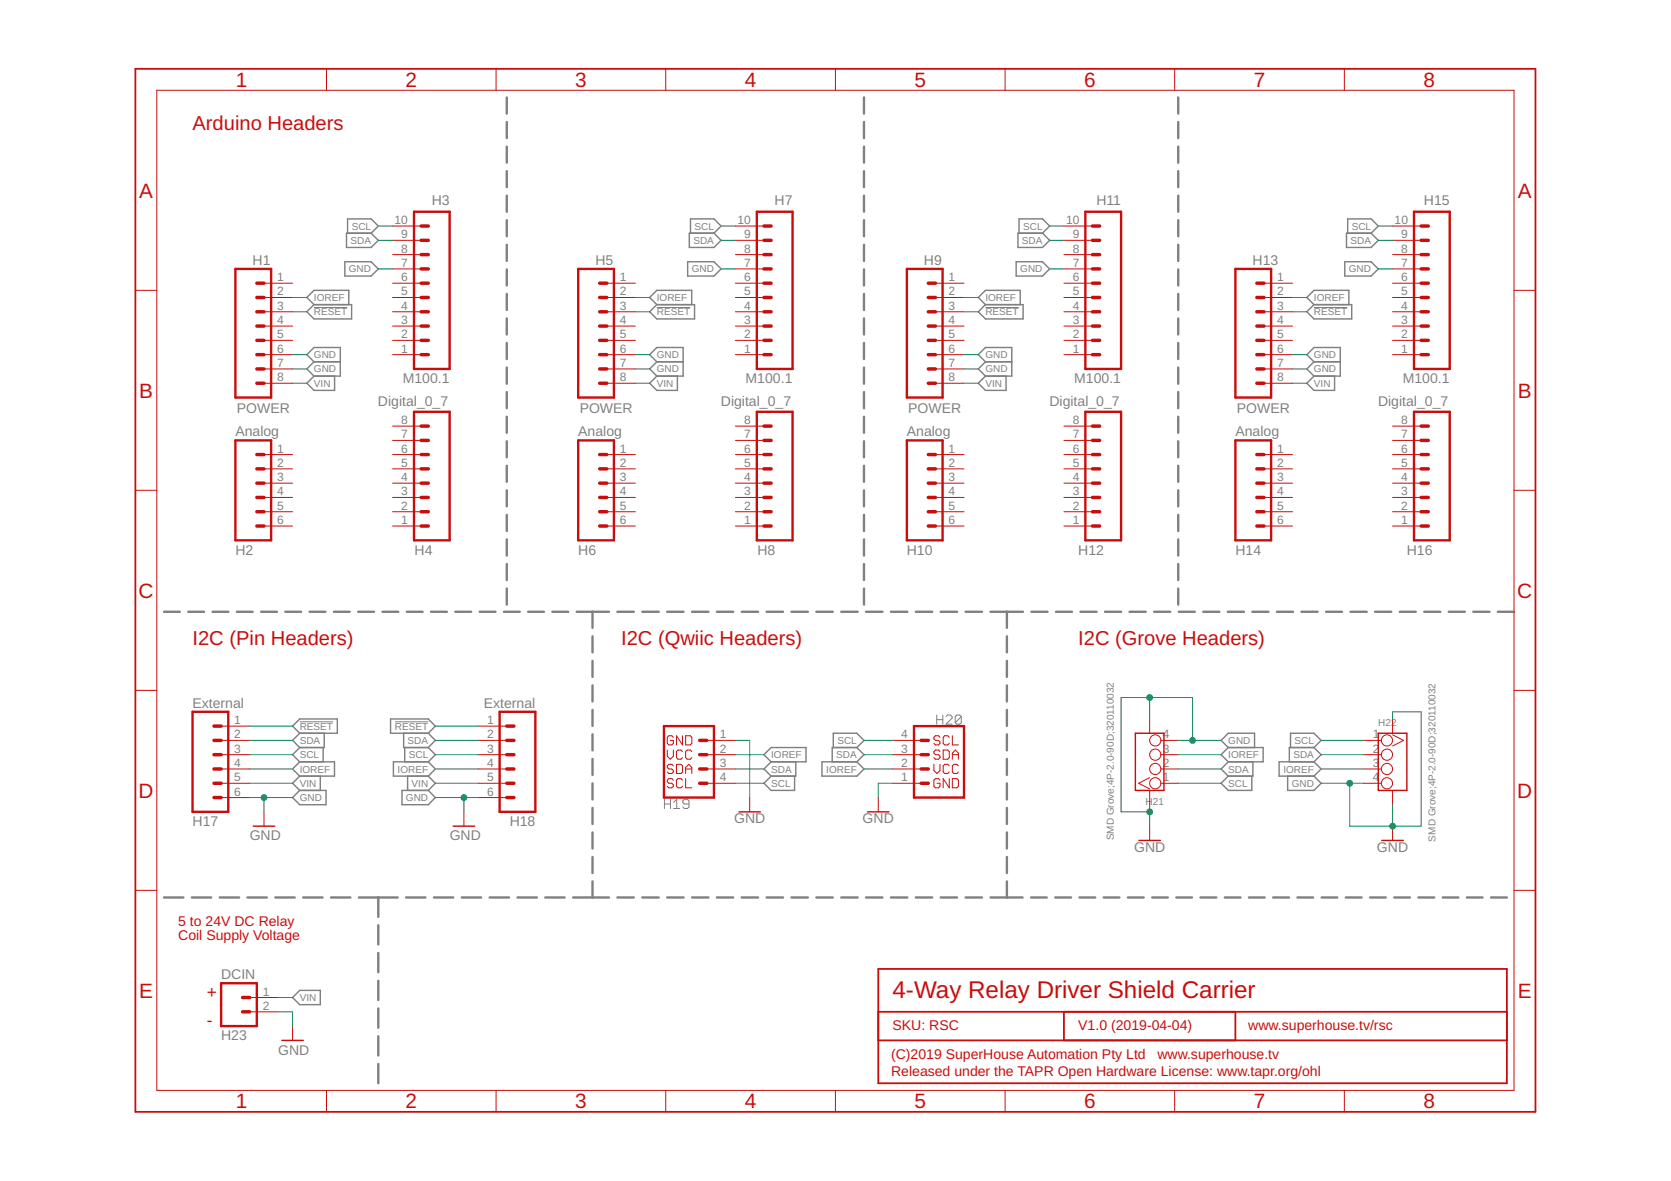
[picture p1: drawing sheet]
<svg xmlns="http://www.w3.org/2000/svg" width="297mm" height="210mm" viewBox="0 0 297 210" stroke-linecap="round" stroke-linejoin="round" font-family="sans-serif">
<g fill="none" stroke="#808080" stroke-width=".42">
<path d="M90.1 17.3v2.9M153.6 17.3v2.9M209.4 17.3v2.9M90.1 21.7v2.9M90.1 26.1v2.8M90.1 30.4v2.9M90.1 34.8v2.8M90.1 39.1v2.9M153.6 21.7v2.9M153.6 26.1v2.8M153.6 30.4v2.9M153.6 34.8v2.8"/>
<path d="M153.6 39.1v2.9M209.4 21.7v2.9M209.4 26.1v2.8M209.4 30.4v2.9M209.4 34.8v2.8M209.4 39.1v2.9M90.1 43.5v2.9M90.1 47.9v2.8M90.1 52.2v2.9M90.1 56.6v2.9M153.6 43.5v2.9M153.6 47.9v2.8"/>
<path d="M153.6 52.2v2.9M153.6 56.6v2.9M209.4 43.5v2.9M209.4 47.9v2.8M209.4 52.2v2.9M209.4 56.6v2.9M90.1 61v2.8M90.1 65.3v2.9M90.1 69.7v2.9M90.1 74.1v2.8M90.1 78.4v2.9M153.6 61v2.8"/>
<path d="M153.6 65.3v2.9M153.6 69.7v2.9M153.6 74.1v2.8M153.6 78.4v2.9M209.4 61v2.8M209.4 65.3v2.9M209.4 69.7v2.9M209.4 74.1v2.8M209.4 78.4v2.9M90.1 82.8v2.8M90.1 87.1v2.9M90.1 91.5v2.9"/>
<path d="M90.1 95.9v2.8M153.6 82.8v2.8M153.6 87.1v2.9M153.6 91.5v2.9M153.6 95.9v2.8M209.4 82.8v2.8M209.4 87.1v2.9M209.4 91.5v2.9M209.4 95.9v2.8M29.1 108.7h2.9M33.5 108.7h2.8M37.8 108.7h2.8"/>
<path d="M42.1 108.7h2.8M46.4 108.7h2.8M50.7 108.7h2.8M55 108.7h2.8M59.4 108.7h2.8M63.7 108.7h2.8M68 108.7h2.8M72.3 108.7h2.8M76.6 108.7h2.8M80.9 108.7h2.9M85.3 108.7h2.8M89.6 108.7h2.8"/>
<path d="M90.1 100.2v2.9M90.1 104.6v2.9M93.9 108.7h2.8M98.2 108.7h2.8M102.5 108.7h5.7M105.3 108.7v2.9M105.3 113.1v2.9M105.3 117.5v2.8M109.7 108.7h3M114.2 108.7h2.9M118.6 108.7h2.9M123 108.7h2.9"/>
<path d="M127.4 108.7h2.9M131.8 108.7h3M136.3 108.7h2.9M140.7 108.7h2.9M145.1 108.7h2.9M149.5 108.7h3M153.6 100.2v2.9M153.6 104.6v2.9M153.9 108.7h3M158.4 108.7h2.9M162.8 108.7h2.9M167.2 108.7h2.9"/>
<path d="M171.6 108.7h3M176.1 108.7h5.7M179 108.7v2.9M179 113.1v2.9M179 117.5v2.8M183.3 108.7h2.9M187.7 108.7h2.9M192.1 108.7h2.8M196.4 108.7h2.9M200.8 108.7h2.9M205.2 108.7h2.8M209.4 100.2v2.9"/>
<path d="M209.4 104.6v2.9M209.5 108.7h2.9M213.9 108.7h2.8M218.2 108.7h2.9M222.6 108.7h2.9M227 108.7h2.8M231.4 108.7h2.8M235.7 108.7h2.9M240.1 108.7h2.9M244.4 108.7h2.9M248.8 108.7h2.9M253.2 108.7h2.8"/>
<path d="M257.5 108.7h2.9M261.9 108.7h2.9M266.3 108.7h2.8M105.3 121.8v2.9M105.3 126.2v2.8M105.3 130.5v2.9M105.3 134.9v2.8M105.3 139.2v2.9M179 121.8v2.9M179 126.2v2.8M179 130.5v2.9M179 134.9v2.8"/>
<path d="M179 139.2v2.9M29.1 159.5h3.5M34.1 159.5h3.4M39.1 159.5h3.4M44 159.5h3.4M48.9 159.5h3.5M53.9 159.5h3.4M58.8 159.5h3.5M63.8 159.5h6.9M67.2 159.5v3.5M72.2 159.5h3.4M77.1 159.5h3.5"/>
<path d="M82.1 159.5h3.4M87 159.5h3.5M92 159.5h3.4M96.9 159.5h3.5M101.9 159.5h6.3M105.3 143.6v2.9M105.3 148v2.8M105.3 152.3v2.9M105.3 156.7v2.8M109.7 159.5h3M114.2 159.5h2.9M118.6 159.5h2.9"/>
<path d="M123 159.5h2.9M127.4 159.5h2.9M131.8 159.5h3M136.3 159.5h2.9M140.7 159.5h2.9M145.1 159.5h2.9M149.5 159.5h3M153.9 159.5h3M158.4 159.5h2.9M162.8 159.5h2.9M167.2 159.5h2.9M171.6 159.5h3"/>
<path d="M176.1 159.5h5.7M179 143.6v2.9M179 148v2.8M179 152.3v2.9M179 156.7v2.8M183.3 159.5h2.8M187.6 159.5h2.8M191.9 159.5h2.8M196.2 159.5h2.8M200.5 159.5h2.8M204.8 159.5h2.8M209.1 159.5h2.8"/>
<path d="M213.4 159.5h2.8M217.7 159.5h2.8M222 159.5h2.8M226.3 159.5h2.8M230.6 159.5h2.8M234.9 159.5h2.8M239.2 159.5h2.8M243.5 159.5h2.8M247.8 159.5h2.8M252.1 159.5h2.9M256.5 159.5h2.7M260.8 159.5h2.7"/>
<path d="M265 159.5h2.9M67.2 164.4v3.5M67.2 169.4v3.4M67.2 174.3v3.4M67.2 179.2v3.5M67.2 184.2v3.4M67.2 189.1v3.4"/>
</g>
<g fill="none" stroke="#808080" stroke-width=".18">
<path d="M55.8 54.7h5.9M116.8 54.7h5.9M175.2 54.7h5.9M233.6 54.7h5.9M53.3 128.3h5.9M70.2 128.3h5.9M166.5 127.1v1.6M166.5 127.9h1.1M167.6 127.1v1.6M168.2 127.4l.2-.3h.6l.2 .3v.2l-1 1.1h1M170.9 127.4v1l-.3 .3h-.5l-.3-.3M170.9 127.4l-.3-.3h-.5l-.3 .3v1"/>
<path d="M170.9 127.4l-1.1 1M118.1 142.1v1.6M118.1 142.9h1.1M119.2 142.1v1.6M119.7 142.6l.6-.5v1.6M119.7 143.7h1.1M122.5 142.9h-.9l-.2-.3v-.3l.2-.2h.6l.3 .2v1.1l-.3 .3h-.6l-.2-.3"/>
</g>
<g fill="none" stroke="#808080" stroke-width=".25">
<path d="M55.8 54.1l-1.3-1.2 1.3-1.3h6.2v2.5M55.8 54.1h6.7v2.6h-6.7l-1.3-1.3zM61.3 46.5h4.7l1.2 1.3-1.2 1.3h-4.7zM61.6 41.4h4.4l1.2 1.3-1.2 1.3h-4.4zM61.8 41.4v-2.5h4.2l1.2 1.3-1.2 1.2M116.8 54.1l-1.3-1.2 1.3-1.3h6.2v2.5M116.8 54.1h6.7v2.6h-6.7l-1.3-1.3zM122.2 46.5h4.7l1.3 1.3-1.3 1.3h-4.7zM122.5 41.4h4.4l1.3 1.3-1.3 1.3h-4.4zM122.7 41.4v-2.5h4.2l1.3 1.3-1.3 1.2M175.2 54.1l-1.3-1.2 1.3-1.3h6.2v2.5M175.2 54.1h6.7v2.6h-6.7l-1.3-1.3z"/>
<path d="M180.6 46.5h4.7l1.3 1.3-1.3 1.3h-4.7zM181 41.4h4.3l1.3 1.3-1.3 1.3h-4.3zM181.1 41.4v-2.5h4.2l1.3 1.3-1.3 1.2M233.6 54.1l-1.3-1.2 1.3-1.3h6.2v2.5M233.6 54.1h6.7v2.6h-6.7l-1.3-1.3zM239.1 46.5h4.6l1.3 1.3-1.3 1.3h-4.6zM239.4 41.4h4.3l1.3 1.3-1.3 1.3h-4.3zM239.6 41.4v-2.5h4.1l1.3 1.3-1.3 1.2M55.8 64.3l-1.3-1.3 1.3-1.2h4.7v5h-4.7M55.8 64.3h4.7M55.8 64.3l-1.3 1.3 1.3 1.2M55.8 66.8l-1.3 1.3 1.3 1.3h3.7v-2.6"/>
<path d="M116.8 64.3l-1.3-1.3 1.3-1.2h4.6v5h-4.6M116.8 64.3h4.6M116.8 64.3l-1.3 1.3 1.3 1.2M116.8 66.8l-1.3 1.3 1.3 1.3h3.6v-2.6M175.2 64.3l-1.3-1.3 1.3-1.2h4.7v5h-4.7M175.2 64.3h4.7M175.2 64.3l-1.3 1.3 1.3 1.2M175.2 66.8l-1.3 1.3 1.3 1.3h3.6v-2.6M233.6 64.3l-1.3-1.3 1.3-1.2h4.7v5h-4.7M233.6 64.3h4.7M233.6 64.3l-1.3 1.3 1.3 1.2M233.6 66.8l-1.3 1.3 1.3 1.3h3.6v-2.6"/>
<path d="M52 129.1l1.3-1.3h6.7v2.5h-6.7zM53.3 135.4h6.2v2.5h-6.2M53.3 130.3l-1.3 1.3 1.3 1.3M53.3 137.9l-1.3 1.3 1.3 1.3M53.3 135.4l-1.3 1.3 1.3 1.2M53.3 132.9l-1.3 1.2 1.3 1.3M56.9 137.9v2.6M57.4 132.9v2.5M57.6 130.3v2.6h-4.3M69.4 127.8h6.7l1.3 1.3-1.3 1.2h-6.7zM71.8 130.3v2.6h4.3M71.9 132.9v2.5"/>
<path d="M72.5 137.9v2.6M76.1 135.4h-6.2v2.5h6.2M76.1 137.9l1.3 1.3-1.3 1.3M76.1 135.4l1.3 1.3-1.3 1.2M76.1 130.3l1.3 1.3-1.3 1.3M76.1 132.9l1.3 1.2-1.3 1.3M135.8 134.1l1.3-1.2h6.2v2.5h-6.2zM137.1 137.9l-1.3 1.3 1.3 1.3h4.1v-2.6M137.1 135.4l-1.3 1.3 1.3 1.2M141.5 135.4v2.5h-4.4M146.1 135.4h6.2l1.3 1.3-1.3 1.2h-6.2zM148.1 132.9v-2.6h4.2l1.3 1.3-1.3 1.3"/>
<path d="M152.3 132.9h-4.4v2.5M152.3 132.9l1.3 1.2-1.3 1.3M218.3 137.9l-1.2 1.3 1.2 1.3h4.2v-2.6M218.3 132.9l-1.2-1.3 1.2-1.3h4.7v2.6M218.3 132.9h6.2v2.5h-6.2M218.3 132.9l-1.2 1.2 1.2 1.3M218.3 135.4l-1.2 1.3 1.2 1.2M222.7 135.4v2.5h-4.4M228.9 137.9v2.6h4.7l1.2-1.3-1.2-1.3M229.4 132.9v-2.6h4.2l1.2 1.3-1.2 1.3M233.6 132.9h-4.4v2.5M233.6 135.4h-6.2v2.5h6.2"/>
<path d="M233.6 135.4l1.2 1.3-1.2 1.2M233.6 132.9l1.2 1.2-1.2 1.3M52 141.8l1.3-1.3h4.7v2.5h-4.7zM71.5 140.5h4.6l1.3 1.3-1.3 1.2h-4.6zM52 177.3l1.3-1.3h3.6v2.6h-3.6z"/>
</g>
<path d="M24.1 12.2h248.8v185.4h-248.8zM156.1 172.2h111.8v20.3h-111.8zM156.1 179.8h111.8M189.1 179.8v5.1M219.6 179.8v5.1M156.1 184.9h111.8" fill="none" stroke="#c90d0c" stroke-width=".32"/>
<g fill="none" stroke="#c90d0c" stroke-width=".18">
<path d="M27.9 16h241.2v177.8h-241.2zM58 12.2v3.8M88.2 12.2v3.8M118.3 12.2v3.8M148.5 12.2v3.8M178.7 12.2v3.8M208.8 12.2v3.8M239 12.2v3.8M24.1 51.6h3.8M46.9 58h5.1M46.9 55.4h5.1M46.9 52.9h5.1"/>
<path d="M46.9 50.3h5.1M69.8 58h5.1M69.8 55.4h5.1M69.8 52.9h5.1M69.8 50.3h5.1M69.8 47.8h5.1M69.8 45.3h5.1M69.8 42.7h5.1M69.8 40.2h5.1M107.9 58h5M107.9 55.4h5M107.9 52.9h5"/>
<path d="M107.9 50.3h5M130.7 58h5.1M130.7 55.4h5.1M130.7 52.9h5.1M130.7 50.3h5.1M130.7 47.8h5.1M130.7 45.3h5.1M130.7 42.7h5.1M130.7 40.2h5.1M166.3 58h5.1M166.3 55.4h5.1M166.3 52.9h5.1"/>
<path d="M166.3 50.3h5.1M189.1 58h5.1M189.1 55.4h5.1M189.1 52.9h5.1M189.1 50.3h5.1M189.1 47.8h5.1M189.1 45.3h5.1M189.1 42.7h5.1M189.1 40.2h5.1M224.7 58h5.1M224.7 55.4h5.1M224.7 52.9h5.1"/>
<path d="M224.7 50.3h5.1M247.5 58h5.1M247.5 55.4h5.1M247.5 52.9h5.1M247.5 50.3h5.1M247.5 47.8h5.1M247.5 45.3h5.1M247.5 42.7h5.1M247.5 40.2h5.1M269.1 51.6h3.8M46.9 63h5.1M46.9 60.5h5.1"/>
<path d="M46.9 65.6h5.1M46.9 68.1h5.1M69.8 78.3h5.1M69.8 75.7h5.1M69.8 63h5.1M69.8 60.5h5.1M107.9 63h5M107.9 60.5h5M107.9 65.6h5M107.9 68.1h5M130.7 78.3h5.1M130.7 75.7h5.1"/>
<path d="M130.7 63h5.1M130.7 60.5h5.1M166.3 63h5.1M166.3 60.5h5.1M166.3 65.6h5.1M166.3 68.1h5.1M189.1 78.3h5.1M189.1 75.7h5.1M189.1 63h5.1M189.1 60.5h5.1M224.7 63h5.1M224.7 60.5h5.1"/>
<path d="M224.7 65.6h5.1M224.7 68.1h5.1M247.5 78.3h5.1M247.5 75.7h5.1M247.5 63h5.1M247.5 60.5h5.1M24.1 87.1h3.8M46.9 80.8h5.1M46.9 83.3h5.1M46.9 85.9h5.1M46.9 88.4h5.1M46.9 91h5.1"/>
<path d="M46.9 93.5h5.1M69.8 80.8h5.1M69.8 83.3h5.1M69.8 85.9h5.1M69.8 88.4h5.1M69.8 91h5.1M69.8 93.5h5.1M107.9 80.8h5M107.9 83.3h5M107.9 85.9h5M107.9 88.4h5M107.9 91h5"/>
<path d="M107.9 93.5h5M130.7 80.8h5.1M130.7 83.3h5.1M130.7 85.9h5.1M130.7 88.4h5.1M130.7 91h5.1M130.7 93.5h5.1M166.3 80.8h5.1M166.3 83.3h5.1M166.3 85.9h5.1M166.3 88.4h5.1M166.3 91h5.1"/>
<path d="M166.3 93.5h5.1M189.1 80.8h5.1M189.1 83.3h5.1M189.1 85.9h5.1M189.1 88.4h5.1M189.1 91h5.1M189.1 93.5h5.1M224.7 80.8h5.1M224.7 83.3h5.1M224.7 85.9h5.1M224.7 88.4h5.1M224.7 91h5.1"/>
<path d="M224.7 93.5h5.1M247.5 80.8h5.1M247.5 83.3h5.1M247.5 85.9h5.1M247.5 88.4h5.1M247.5 91h5.1M247.5 93.5h5.1M269.1 87.1h3.8M24.1 122.7h3.8M39.3 129.1h5.1M39.3 131.6h5.1M39.3 134.1h5.1"/>
<path d="M39.3 136.7h5.1M39.3 139.2h5.1M85 129.1h5.1M85 131.6h5.1M85 134.1h5.1M85 136.7h5.1M85 139.2h5.1M118.6 133.3v1.1l.5 .5 .6-.5v-1.1M119.7 131l-.3-.2h-.5l-.3 .2v1.1l.3 .3h.5l.3-.3v-.5h-.6M119.7 136.1l-.3-.3h-.5l-.3 .3v.3l.3 .3h.5l.3 .2v.3l-.3 .3h-.5l-.3-.3M119.7 138.7l-.3-.3h-.5l-.3 .3v.2l.3 .3h.5l.3 .3v.2l-.3 .3h-.5l-.3-.3M120.2 135.8h.9l.2 .3v1.1l-.2 .3h-.9z"/>
<path d="M121.3 130.8v1.6l-1.1-1.6v1.6M121.3 133.6l-.2-.3h-.6l-.3 .3v1.1l.3 .2h.6l.2-.2M121.3 138.7l-.2-.3h-.6l-.3 .3v1l.3 .3h.6l.2-.3M121.9 136.7h1.1M121.9 130.8h.8l.3 .2v1.1l-.3 .3h-.8zM121.9 137.5v-1.1l.5-.6 .6 .6v1.1M121.9 138.4v1.6h1.1M123 133.6l-.3-.3h-.5l-.3 .3v1.1l.3 .2h.5l.3-.2M125.6 131.6h5.1M125.6 134.1h5.1M125.6 136.7h5.1M125.6 139.2h5.1"/>
<path d="M158.7 131.6h5M158.7 134.1h5M158.7 136.7h5M158.7 139.2h5M166 135.8v1.1l.6 .6 .5-.6v-1.1M167.1 131l-.3-.2h-.5l-.3 .2v.3l.3 .3h.5l.3 .3v.2l-.3 .3h-.5l-.3-.3M167.1 133.6l-.3-.3h-.5l-.3 .3v.3l.3 .2h.5l.3 .3v.3l-.3 .2h-.5l-.3-.2M167.1 138.7l-.3-.3h-.5l-.3 .3v1l.3 .3h.5l.3-.3v-.5h-.5M167.7 133.3h.8l.2 .3v1.1l-.2 .2h-.8zM168.7 136.1l-.2-.3h-.6l-.2 .3v1.1l.2 .3h.6l.2-.3M168.7 131l-.2-.2h-.6l-.2 .2v1.1l.2 .3h.6l.2-.3M168.7 138.4v1.6l-1-1.6v1.6"/>
<path d="M169.3 134.1h1.1M169.3 130.8v1.6h1.1M169.3 138.4h.8l.3 .3v1l-.3 .3h-.8zM169.3 134.9v-1l.5-.6 .6 .6v1M170.4 136.1l-.3-.3h-.5l-.3 .3v1.1l.3 .3h.5l.3-.3M204.4 138.2l-2 1 2 1M204.4 127.8v2.5M206.4 131.6h3M206.4 134.1h3M206.4 136.7h3M206.4 139.2h3M242.5 131.6h3.1"/>
<path d="M242.5 134.1h3.1M242.5 136.7h3.1M242.5 139.2h3.1M247.5 130.6l2 1-2 1M247.5 127.8v2.5M269.1 122.7h3.8M24.1 158.2h3.8M39.3 141.8h5.1M46.9 144.3v2.5M82.5 144.3v2.5M85 141.8h5.1M133.3 141.8v2.5"/>
<path d="M156.1 141.8v2.5M204.4 140.5v2.5M204.4 146.8v2.6M247.5 140.5v2.5M247.5 146.8v2.6M269.1 158.2h3.8M44.4 177.3h5.1M44.4 179.8h5.1M52 182.4v2.5M58 193.8v3.8M88.2 193.8v3.8M118.3 193.8v3.8"/>
<path d="M148.5 193.8v3.8M178.7 193.8v3.8M208.8 193.8v3.8M239 193.8v3.8"/>
<circle cx="205.4" cy="134.1" r=".99"/>
<circle cx="205.4" cy="136.7" r=".99"/>
<circle cx="205.4" cy="139.2" r=".99"/>
<circle cx="205.4" cy="131.6" r=".99"/>
<circle cx="246.5" cy="134.1" r=".99"/>
<circle cx="246.5" cy="136.7" r=".99"/>
<circle cx="246.5" cy="139.2" r=".99"/>
<circle cx="246.5" cy="131.6" r=".99"/>
</g>
<g fill="none" stroke="#c90d0c" stroke-width=".42">
<path d="M73.6 37.6h6.3v28h-6.3zM134.5 37.6h6.4v28h-6.4zM192.9 37.6h6.4v28h-6.4zM251.4 37.6h6.3v28h-6.3zM41.8 47.8h6.4v22.9h-6.4zM102.8 47.8h6.3v22.9h-6.3zM161.2 47.8h6.4v22.9h-6.4zM219.6 47.8h6.4v22.9h-6.4zM41.8 78.3h6.4v17.7h-6.4zM73.6 73.2h6.3v22.8h-6.3zM102.8 78.3h6.3v17.7h-6.3zM134.5 73.2h6.4v22.8h-6.4z"/>
<path d="M161.2 78.3h6.4v17.7h-6.4zM192.9 73.2h6.4v22.8h-6.4zM219.6 78.3h6.4v17.7h-6.4zM251.4 73.2h6.3v22.8h-6.3zM34.2 126.5h6.4v17.8h-6.4zM88.8 126.5h6.4v17.8h-6.4zM118 129.1h8.9v12.7h-8.9zM162.5 129.1h8.9v12.7h-8.9zM39.3 174.8h6.4v7.6h-6.4z"/>
</g>
<g fill="none" stroke="#c90d0c" stroke-width=".61">
<path d="M45.7 58h1.2M45.7 52.9h1.2M45.7 55.4h1.2M45.7 50.3h1.2M74.9 58h1.2M74.9 52.9h1.2M74.9 55.4h1.2M74.9 50.3h1.2M74.9 47.8h1.2M74.9 45.3h1.2M74.9 42.7h1.2M74.9 40.2h1.2"/>
<path d="M106.6 58h1.3M106.6 52.9h1.3M106.6 55.4h1.3M106.6 50.3h1.3M135.8 58h1.3M135.8 52.9h1.3M135.8 55.4h1.3M135.8 50.3h1.3M135.8 47.8h1.3M135.8 45.3h1.3M135.8 42.7h1.3M135.8 40.2h1.3"/>
<path d="M165 58h1.3M165 52.9h1.3M165 55.4h1.3M165 50.3h1.3M194.2 58h1.3M194.2 52.9h1.3M194.2 55.4h1.3M194.2 50.3h1.3M194.2 47.8h1.3M194.2 45.3h1.3M194.2 42.7h1.3M194.2 40.2h1.3"/>
<path d="M223.4 58h1.3M223.4 52.9h1.3M223.4 55.4h1.3M223.4 50.3h1.3M252.6 58h1.3M252.6 52.9h1.3M252.6 55.4h1.3M252.6 50.3h1.3M252.6 47.8h1.3M252.6 45.3h1.3M252.6 42.7h1.3M252.6 40.2h1.3"/>
<path d="M45.7 60.5h1.2M45.7 63h1.2M45.7 65.6h1.2M45.7 68.1h1.2M74.9 78.3h1.2M74.9 75.7h1.2M74.9 60.5h1.2M74.9 63h1.2M106.6 60.5h1.3M106.6 63h1.3M106.6 65.6h1.3M106.6 68.1h1.3"/>
<path d="M135.8 78.3h1.3M135.8 75.7h1.3M135.8 60.5h1.3M135.8 63h1.3M165 60.5h1.3M165 63h1.3M165 65.6h1.3M165 68.1h1.3M194.2 78.3h1.3M194.2 75.7h1.3M194.2 60.5h1.3M194.2 63h1.3"/>
<path d="M223.4 60.5h1.3M223.4 63h1.3M223.4 65.6h1.3M223.4 68.1h1.3M252.6 78.3h1.3M252.6 75.7h1.3M252.6 60.5h1.3M252.6 63h1.3M45.7 85.9h1.2M45.7 83.3h1.2M45.7 80.8h1.2M45.7 91h1.2"/>
<path d="M45.7 88.4h1.2M45.7 93.5h1.2M74.9 85.9h1.2M74.9 83.3h1.2M74.9 80.8h1.2M74.9 91h1.2M74.9 88.4h1.2M74.9 93.5h1.2M106.6 85.9h1.3M106.6 83.3h1.3M106.6 80.8h1.3M106.6 91h1.3"/>
<path d="M106.6 88.4h1.3M106.6 93.5h1.3M135.8 85.9h1.3M135.8 83.3h1.3M135.8 80.8h1.3M135.8 91h1.3M135.8 88.4h1.3M135.8 93.5h1.3M165 85.9h1.3M165 83.3h1.3M165 80.8h1.3M165 91h1.3"/>
<path d="M165 88.4h1.3M165 93.5h1.3M194.2 85.9h1.3M194.2 83.3h1.3M194.2 80.8h1.3M194.2 91h1.3M194.2 88.4h1.3M194.2 93.5h1.3M223.4 85.9h1.3M223.4 83.3h1.3M223.4 80.8h1.3M223.4 91h1.3"/>
<path d="M223.4 88.4h1.3M223.4 93.5h1.3M252.6 85.9h1.3M252.6 83.3h1.3M252.6 80.8h1.3M252.6 91h1.3M252.6 88.4h1.3M252.6 93.5h1.3M38 134.1h1.3M38 131.6h1.3M38 129.1h1.3M38 139.2h1.3"/>
<path d="M38 136.7h1.3M90.1 134.1h1.3M90.1 131.6h1.3M90.1 129.1h1.3M90.1 139.2h1.3M90.1 136.7h1.3M124.4 134.1h1.2M124.4 131.6h1.2M124.4 139.2h1.2M124.4 136.7h1.2M163.7 134.1h1.3M163.7 131.6h1.3"/>
<path d="M163.7 139.2h1.3M163.7 136.7h1.3M38 141.8h1.3M90.1 141.8h1.3M43.1 179.8h1.3M43.1 177.3h1.3"/>
</g>
<path d="M201.8 130.3h5.1v10.2h-5.1zM245 130.3h5.1v10.2h-5.1zM45 146.8h3.8M80.6 146.8h3.8M131.4 144.3h3.8M154.2 144.3h3.8M202.5 149.4h3.8M245.6 149.4h3.8M50.1 184.9h3.8" fill="none" stroke="#c90d0c" stroke-width=".25"/>
<g fill="none" stroke="#098f5e" stroke-width=".18">
<path d="M52 52.9h2.5M52 55.4h2.5M67.2 47.8h2.6M67.2 42.7h2.6M67.2 40.2h2.6M112.9 52.9h2.6M112.9 55.4h2.6M128.2 47.8h2.5M128.2 42.7h2.5M128.2 40.2h2.5M171.4 52.9h2.5M171.4 55.4h2.5"/>
<path d="M186.6 47.8h2.5M186.6 42.7h2.5M186.6 40.2h2.5M229.8 52.9h2.5M229.8 55.4h2.5M245 47.8h2.5M245 42.7h2.5M245 40.2h2.5M52 63h2.5M52 65.6h2.5M52 68.1h2.5M112.9 63h2.6"/>
<path d="M112.9 65.6h2.6M112.9 68.1h2.6M171.4 63h2.5M171.4 65.6h2.5M171.4 68.1h2.5M229.8 63h2.5M229.8 65.6h2.5M229.8 68.1h2.5M44.4 131.6h7.6M44.4 139.2h7.6M44.4 136.7h7.6M44.4 134.1h7.6"/>
<path d="M44.4 129.1h7.6M77.4 131.6h7.6M77.4 139.2h7.6M77.4 136.7h7.6M77.4 134.1h7.6M77.4 129.1h7.6M130.7 131.6h2.6v10.2M130.7 139.2h5.1M130.7 136.7h5.1M130.7 134.1h5.1M153.6 131.6h5.1M153.6 136.7h5.1"/>
<path d="M153.6 134.1h5.1M158.7 139.2h-2.6v2.6M204.4 124v3.8M209.4 131.6h7.7M209.4 139.2h7.7M209.4 136.7h7.7M209.4 134.1h7.7M212 131.6v-7.6h-12.7v20.3h5.1M234.8 131.6h7.7M234.8 139.2h7.7M234.8 136.7h7.7M234.8 134.1h7.7"/>
<path d="M247.5 127.8v-1.3h5.1v20.3h-12.7v-7.6M44.4 141.8h7.6M46.9 141.8v2.5M77.4 141.8h7.6M82.5 141.8v2.5M204.4 143v3.8M247.5 143v3.8M49.5 179.8h2.5v2.6M49.5 177.3h2.5"/>
</g>
<g fill="#098f5e" stroke="#098f5e" stroke-width=".18">
<circle cx="46.9" cy="141.8" r=".51"/>
<circle cx="82.5" cy="141.8" r=".51"/>
<circle cx="204.4" cy="124" r=".51"/>
<circle cx="204.4" cy="144.3" r=".51"/>
<circle cx="212" cy="131.6" r=".51"/>
<circle cx="247.5" cy="146.8" r=".51"/>
<circle cx="239.9" cy="139.2" r=".51"/>
</g>
<text font-size="4.3" fill="#c90d0c" x="158.7" y="177.3">4-Way Relay Driver Shield Carrier</text>
<g font-size="3.7" fill="#c90d0c">
<text x="41.9" y="15.4">1</text>
<text x="72.1" y="15.4">2</text>
<text x="102.3" y="15.4">3</text>
<text x="132.4" y="15.4">4</text>
<text x="162.6" y="15.4">5</text>
<text x="192.7" y="15.4">6</text>
<text x="222.9" y="15.4">7</text>
<text x="253" y="15.4">8</text>
<text x="24.7" y="35.1">A</text>
<text x="269.8" y="35.1">A</text>
<text x="24.7" y="70.7">B</text>
<text x="269.8" y="70.7">B</text>
<text x="24.6" y="106.2">C</text>
<text x="269.7" y="106.2">C</text>
<text x="24.6" y="141.8">D</text>
<text x="269.7" y="141.8">D</text>
<text x="24.7" y="177.3">E</text>
<text x="269.8" y="177.3">E</text>
<text x="41.9" y="197">1</text>
<text x="72.1" y="197">2</text>
<text x="102.3" y="197">3</text>
<text x="132.4" y="197">4</text>
<text x="162.6" y="197">5</text>
<text x="192.7" y="197">6</text>
<text x="222.9" y="197">7</text>
<text x="253" y="197">8</text>
</g>
<g font-size="3.6" fill="#c90d0c">
<text x="34.2" y="23.2">Arduino Headers</text>
<text x="34.2" y="114.6">I2C (Pin Headers)</text>
<text x="110.4" y="114.6">I2C (Qwiic Headers)</text>
<text x="191.7" y="114.6">I2C (Grove Headers)</text>
</g>
<g font-size="3.1" fill="#c90d0c">
<text x="36.8" y="177.3">+</text>
<text x="36.8" y="182.4">-</text>
</g>
<g font-size="2.5" fill="#808080">
<text x="76.7" y="36.4">H3</text>
<text x="137.7" y="36.4">H7</text>
<text x="194.9" y="36.4">H11</text>
<text x="253.1" y="36.4">H15</text>
<text x="44.9" y="47">H1</text>
<text x="105.8" y="47">H5</text>
<text x="164.2" y="47">H9</text>
<text x="222.7" y="47">H13</text>
<text x="71.6" y="68.1">M100.1</text>
<text x="132.5" y="68.1">M100.1</text>
<text x="191" y="68.1">M100.1</text>
<text x="249.4" y="68.1">M100.1</text>
<text x="41.8" y="77.5">Analog</text>
<text x="42.1" y="73.4">POWER</text>
<text x="67.2" y="72.2">Digital_0_7</text>
<text x="102.8" y="77.5">Analog</text>
<text x="103" y="73.4">POWER</text>
<text x="128.1" y="72.2">Digital_0_7</text>
<text x="161.2" y="77.5">Analog</text>
<text x="161.5" y="73.4">POWER</text>
<text x="186.5" y="72.2">Digital_0_7</text>
<text x="219.6" y="77.5">Analog</text>
<text x="219.9" y="73.4">POWER</text>
<text x="245" y="72.2">Digital_0_7</text>
<text x="41.8" y="98.6">H2</text>
<text x="73.7" y="98.6">H4</text>
<text x="102.8" y="98.6">H6</text>
<text x="134.6" y="98.6">H8</text>
<text x="161.2" y="98.6">H10</text>
<text x="191.7" y="98.6">H12</text>
<text x="219.6" y="98.6">H14</text>
<text x="250.1" y="98.6">H16</text>
<text x="34.2" y="125.7">External</text>
<text x="86" y="125.7">External</text>
<text x="34.2" y="146.8">H17</text>
<text x="44.4" y="149.4">GND</text>
<text x="79.9" y="149.4">GND</text>
<text x="90.6" y="146.8">H18</text>
<text x="130.5" y="146.3">GND</text>
<text x="153.3" y="146.3">GND</text>
<text x="201.6" y="151.4">GND</text>
<text x="244.8" y="151.4">GND</text>
<text x="39.3" y="174">DCIN</text>
<text x="39.3" y="184.9">H23</text>
<text x="49.5" y="187.5">GND</text>
</g>
<g font-size="2.5" fill="#c90d0c">
<text x="31.7" y="167.1">Coil Supply Voltage</text>
<text x="31.7" y="164.6">5 to 24V DC Relay</text>
<text x="158.7" y="183.1">SKU: RSC</text>
<text x="191.7" y="183.1">V1.0 (2019-04-04)</text>
<text x="221.9" y="183.1">www.superhouse.tv/rsc</text>
<text x="158.4" y="188.2">(C)2019 SuperHouse Automation Pty Ltd</text>
<text x="158.4" y="191.3">Released under the TAPR Open Hardware License: www.tapr.org/ohl</text>
<text x="205.7" y="188.2">www.superhouse.tv</text>
</g>
<g font-size="2.1" fill="#808080">
<text x="70.1" y="39.8">10</text>
<text x="131.1" y="39.8">10</text>
<text x="189.5" y="39.8">10</text>
<text x="247.9" y="39.8">10</text>
<text x="71.3" y="47.4">7</text>
<text x="71.3" y="44.9">8</text>
<text x="71.3" y="42.4">9</text>
<text x="132.3" y="47.4">7</text>
<text x="132.3" y="44.9">8</text>
<text x="132.3" y="42.4">9</text>
<text x="190.7" y="47.4">7</text>
<text x="190.7" y="44.9">8</text>
<text x="190.7" y="42.4">9</text>
<text x="249.1" y="47.4">7</text>
<text x="249.1" y="44.9">8</text>
<text x="249.1" y="42.4">9</text>
<text x="49.3" y="50">1</text>
<text x="49.3" y="52.5">2</text>
<text x="71.3" y="52.5">5</text>
<text x="71.3" y="50">6</text>
<text x="110.2" y="50">1</text>
<text x="110.2" y="52.5">2</text>
<text x="132.3" y="52.5">5</text>
<text x="132.3" y="50">6</text>
<text x="168.6" y="50">1</text>
<text x="168.6" y="52.5">2</text>
<text x="190.7" y="52.5">5</text>
<text x="190.7" y="50">6</text>
<text x="227" y="50">1</text>
<text x="227" y="52.5">2</text>
<text x="249.1" y="52.5">5</text>
<text x="249.1" y="50">6</text>
<text x="49.3" y="55.1">3</text>
<text x="49.3" y="57.6">4</text>
<text x="71.3" y="57.6">3</text>
<text x="71.3" y="55.1">4</text>
<text x="110.2" y="55.1">3</text>
<text x="110.2" y="57.6">4</text>
<text x="132.3" y="57.6">3</text>
<text x="132.3" y="55.1">4</text>
<text x="168.6" y="55.1">3</text>
<text x="168.6" y="57.6">4</text>
<text x="190.7" y="57.6">3</text>
<text x="190.7" y="55.1">4</text>
<text x="227" y="55.1">3</text>
<text x="227" y="57.6">4</text>
<text x="249.1" y="57.6">3</text>
<text x="249.1" y="55.1">4</text>
<text x="49.3" y="60.1">5</text>
<text x="49.3" y="62.7">6</text>
<text x="49.3" y="65.2">7</text>
<text x="71.3" y="62.7">1</text>
<text x="71.3" y="60.1">2</text>
<text x="110.2" y="60.1">5</text>
<text x="110.2" y="62.7">6</text>
<text x="110.2" y="65.2">7</text>
<text x="132.3" y="62.7">1</text>
<text x="132.3" y="60.1">2</text>
<text x="168.6" y="60.1">5</text>
<text x="168.6" y="62.7">6</text>
<text x="168.6" y="65.2">7</text>
<text x="190.7" y="62.7">1</text>
<text x="190.7" y="60.1">2</text>
<text x="227" y="60.1">5</text>
<text x="227" y="62.7">6</text>
<text x="227" y="65.2">7</text>
<text x="249.1" y="62.7">1</text>
<text x="249.1" y="60.1">2</text>
<text x="49.3" y="67.8">8</text>
<text x="110.2" y="67.8">8</text>
<text x="168.6" y="67.8">8</text>
<text x="227" y="67.8">8</text>
<text x="71.3" y="77.9">7</text>
<text x="71.3" y="75.4">8</text>
<text x="132.3" y="77.9">7</text>
<text x="132.3" y="75.4">8</text>
<text x="190.7" y="77.9">7</text>
<text x="190.7" y="75.4">8</text>
<text x="249.1" y="77.9">7</text>
<text x="249.1" y="75.4">8</text>
<text x="49.3" y="80.4">1</text>
<text x="49.3" y="83">2</text>
<text x="71.3" y="83">5</text>
<text x="71.3" y="80.4">6</text>
<text x="110.2" y="80.4">1</text>
<text x="110.2" y="83">2</text>
<text x="132.3" y="83">5</text>
<text x="132.3" y="80.4">6</text>
<text x="168.6" y="80.4">1</text>
<text x="168.6" y="83">2</text>
<text x="190.7" y="83">5</text>
<text x="190.7" y="80.4">6</text>
<text x="227" y="80.4">1</text>
<text x="227" y="83">2</text>
<text x="249.1" y="83">5</text>
<text x="249.1" y="80.4">6</text>
<text x="49.3" y="85.5">3</text>
<text x="49.3" y="88.1">4</text>
<text x="71.3" y="88.1">3</text>
<text x="71.3" y="85.5">4</text>
<text x="110.2" y="85.5">3</text>
<text x="110.2" y="88.1">4</text>
<text x="132.3" y="88.1">3</text>
<text x="132.3" y="85.5">4</text>
<text x="168.6" y="85.5">3</text>
<text x="168.6" y="88.1">4</text>
<text x="190.7" y="88.1">3</text>
<text x="190.7" y="85.5">4</text>
<text x="227" y="85.5">3</text>
<text x="227" y="88.1">4</text>
<text x="249.1" y="88.1">3</text>
<text x="249.1" y="85.5">4</text>
<text x="49.3" y="90.6">5</text>
<text x="49.3" y="93.1">6</text>
<text x="71.3" y="93.1">1</text>
<text x="71.3" y="90.6">2</text>
<text x="110.2" y="90.6">5</text>
<text x="110.2" y="93.1">6</text>
<text x="132.3" y="93.1">1</text>
<text x="132.3" y="90.6">2</text>
<text x="168.6" y="90.6">5</text>
<text x="168.6" y="93.1">6</text>
<text x="190.7" y="93.1">1</text>
<text x="190.7" y="90.6">2</text>
<text x="227" y="90.6">5</text>
<text x="227" y="93.1">6</text>
<text x="249.1" y="93.1">1</text>
<text x="249.1" y="90.6">2</text>
<text x="41.6" y="128.7">1</text>
<text x="41.6" y="131.2">2</text>
<text x="86.6" y="128.7">1</text>
<text x="86.6" y="131.2">2</text>
<text x="128" y="131.2">1</text>
<text x="160.2" y="131.2">4</text>
<text x="206.7" y="131.2">4</text>
<text x="244" y="131.2">1</text>
<text x="41.6" y="133.8">3</text>
<text x="41.6" y="136.3">4</text>
<text x="86.6" y="133.8">3</text>
<text x="86.6" y="136.3">4</text>
<text x="128" y="133.8">2</text>
<text x="128" y="136.3">3</text>
<text x="160.2" y="136.3">2</text>
<text x="160.2" y="133.8">3</text>
<text x="206.7" y="136.3">2</text>
<text x="206.7" y="133.8">3</text>
<text x="244" y="133.8">2</text>
<text x="244" y="136.3">3</text>
<text x="41.6" y="138.9">5</text>
<text x="41.6" y="141.4">6</text>
<text x="86.6" y="138.9">5</text>
<text x="86.6" y="141.4">6</text>
<text x="128" y="138.9">4</text>
<text x="160.2" y="138.9">1</text>
<text x="206.7" y="138.9">1</text>
<text x="244" y="138.9">4</text>
<text x="46.7" y="176.9">1</text>
<text x="46.7" y="179.5">2</text>
</g>
<g font-size="1.8" fill="#808080">
<text x="62.5" y="40.8">SCL</text>
<text x="123.5" y="40.8">SCL</text>
<text x="181.9" y="40.8">SCL</text>
<text x="240.3" y="40.8">SCL</text>
<text x="62.3" y="43.3">SDA</text>
<text x="123.3" y="43.3">SDA</text>
<text x="181.7" y="43.3">SDA</text>
<text x="240.1" y="43.3">SDA</text>
<text x="55.8" y="53.5">IOREF</text>
<text x="62" y="48.4">GND</text>
<text x="116.8" y="53.5">IOREF</text>
<text x="123" y="48.4">GND</text>
<text x="175.2" y="53.5">IOREF</text>
<text x="181.4" y="48.4">GND</text>
<text x="233.6" y="53.5">IOREF</text>
<text x="239.8" y="48.4">GND</text>
<text x="55.8" y="56">RESET</text>
<text x="116.8" y="56">RESET</text>
<text x="175.2" y="56">RESET</text>
<text x="233.6" y="56">RESET</text>
<text x="55.8" y="63.7">GND</text>
<text x="116.8" y="63.7">GND</text>
<text x="175.2" y="63.7">GND</text>
<text x="233.6" y="63.7">GND</text>
<text x="55.8" y="66.2">GND</text>
<text x="55.8" y="68.7">VIN</text>
<text x="116.8" y="66.2">GND</text>
<text x="116.8" y="68.7">VIN</text>
<text x="175.2" y="66.2">GND</text>
<text x="175.2" y="68.7">VIN</text>
<text x="233.6" y="66.2">GND</text>
<text x="233.6" y="68.7">VIN</text>
<text x="53.3" y="129.7">RESET</text>
<text x="70.2" y="129.7">RESET</text>
<text x="245" y="129.1">H22</text>
<text x="53.3" y="137.3">IOREF</text>
<text x="53.3" y="132.2">SDA</text>
<text x="53.3" y="134.8">SCL</text>
<text x="70.7" y="137.3">IOREF</text>
<text x="72.5" y="132.2">SDA</text>
<text x="72.7" y="134.8">SCL</text>
<text x="137.1" y="134.8">IOREF</text>
<text x="137.1" y="137.3">SDA</text>
<text x="146.9" y="137.3">IOREF</text>
<text x="148.6" y="134.8">SDA</text>
<text x="148.9" y="132.2">SCL</text>
<text x="218.3" y="132.2">GND</text>
<text x="218.3" y="134.8">IOREF</text>
<text x="218.3" y="137.3">SDA</text>
<text x="228.1" y="137.3">IOREF</text>
<text x="229.9" y="134.8">SDA</text>
<text x="230.1" y="132.2">SCL</text>
<text x="53.3" y="142.4">GND</text>
<text x="53.3" y="139.8">VIN</text>
<text x="72.2" y="142.4">GND</text>
<text x="73.2" y="139.8">VIN</text>
<text x="137.1" y="139.8">SCL</text>
<text x="203.7" y="143">H21</text>
<text x="218.3" y="139.8">SCL</text>
<text x="229.6" y="139.8">GND</text>
<text x="198" y="149.4" transform="rotate(-90 198 149.4)">SMD Grove;4P-2.0-90D;320110032</text>
<text x="255.2" y="149.6" transform="rotate(-90 255.2 149.6)">SMD Grove;4P-2.0-90D;320110032</text>
<text x="53.3" y="177.9">VIN</text>
</g>
</svg>
